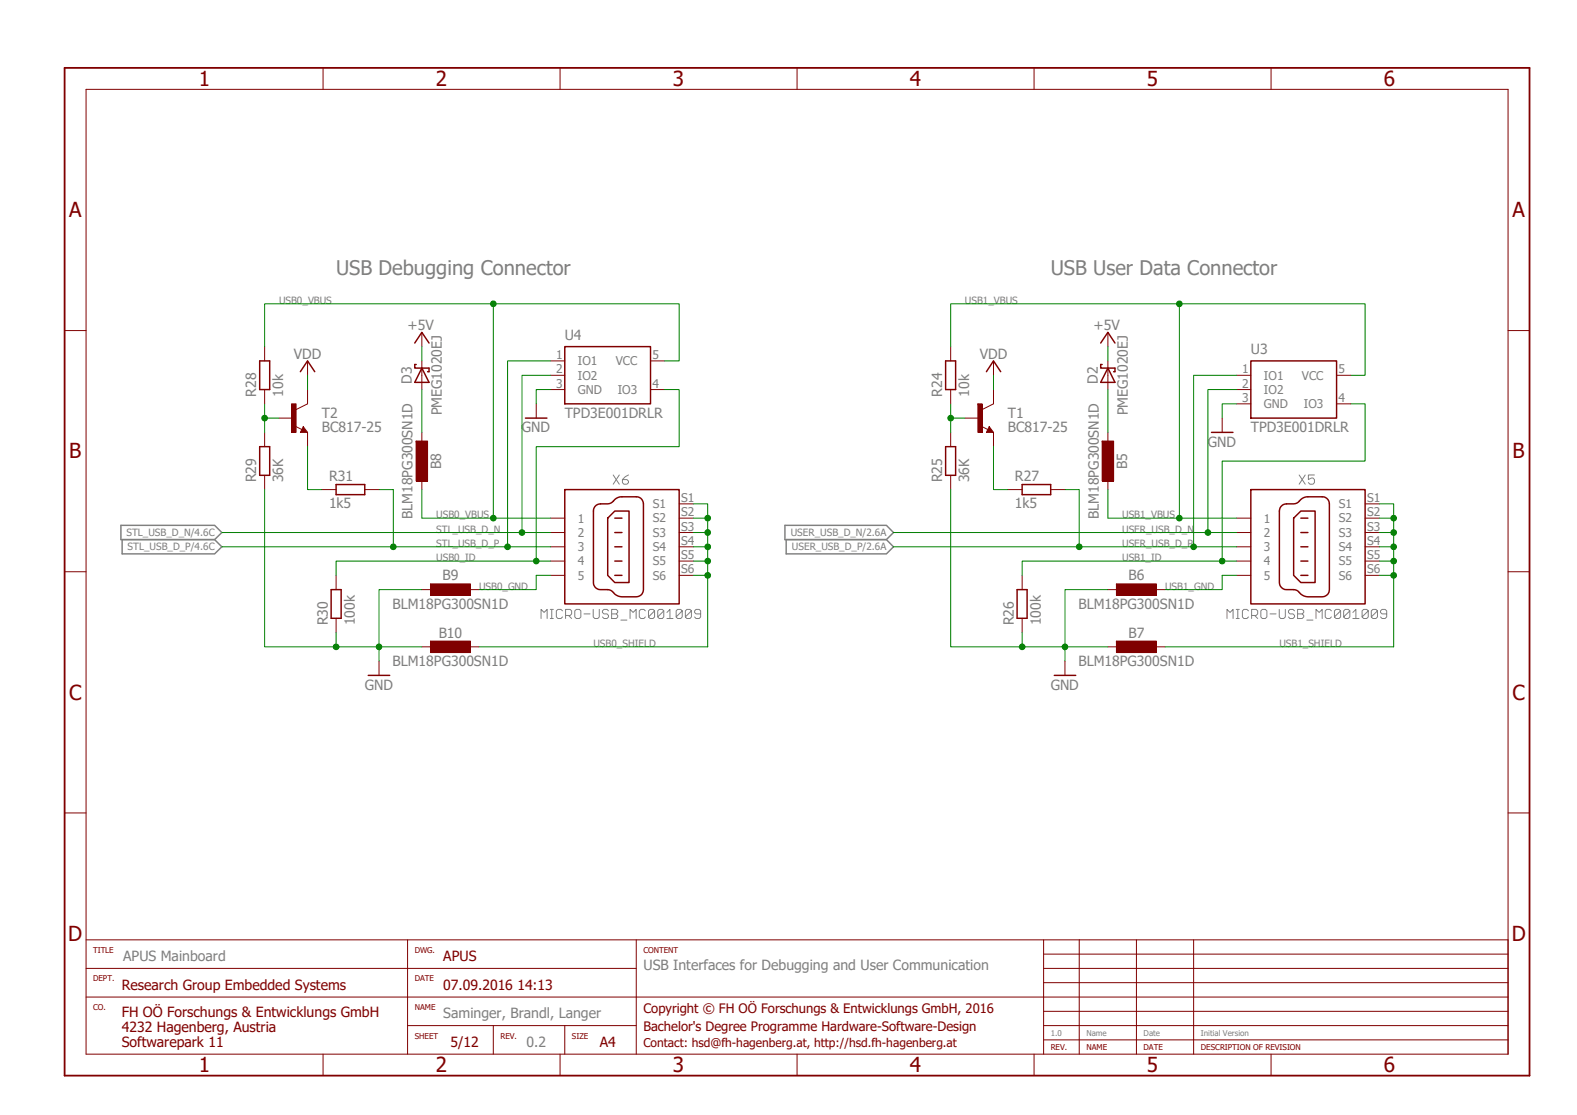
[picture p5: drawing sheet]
<svg xmlns="http://www.w3.org/2000/svg" width="297mm" height="210mm" viewBox="0 0 297 210" stroke-linecap="round" stroke-linejoin="round" font-family="sans-serif">
<path d="M11.6 12.5l276.8 190.6M288.4 12.5l-276.8 190.6" fill="none" stroke="#fff" stroke-width=".19"/>
<g fill="none" stroke="#808080" stroke-width=".19">
<path d="M115.5 89.5l1.1 1.7M116.6 89.5l-1.1 1.7M118.4 89.5l-.6 .2-.6 .6v.6l.3 .3h.6l.3-.3v-.3l-.3-.3h-.9M244.7 89.5l1.1 1.7M245.8 89.5l-1.1 1.7M247.6 89.5h-1.2v.8l.6-.3h.3l.3 .3v.6l-.3 .3h-.6l-.3-.3M101.9 116.5v-1.7l.6 .5 .6-.5v1.7M103.6 116.5h.6M103.6 114.8h.6M103.9 114.8v1.7M106 115l-.3-.2h-.6l-.3 .2v1.2l.3 .3h.6l.3-.3M106.5 115.9h.9l.3-.3v-.6l-.3-.2h-.9v1.7"/>
<path d="M107.1 115.9l.6 .6M108.3 115l.3-.2h.5l.3 .2v1.2l-.3 .3h-.5l-.3-.3zM110 115.6h1.1M111.7 114.8v1.4l.3 .3h.6l.3-.3v-1.4M114.6 115l-.3-.2h-.5l-.3 .2v.3l.3 .3h.5l.3 .3v.3l-.3 .3h-.5l-.3-.3M115.2 114.8h.9l.2 .2v.3l-.2 .3 .2 .3v.3l-.2 .3h-.9zM115.2 115.6h.9M116.9 116.8h1.2M118.7 116.5v-1.7l.5 .5 .6-.5v1.7M121.6 115l-.3-.2h-.6l-.3 .2v1.2l.3 .3h.6l.3-.3M123.3 115l-1.2 1.2 .3 .3h.6l.3-.3v-1.2l-.3-.2h-.6l-.3 .2v1.2M125 115l-1.1 1.2 .3 .3h.6l.2-.3v-1.2l-.2-.2h-.6l-.3 .2v1.2"/>
<path d="M125.6 115.3l.6-.5v1.7M125.6 116.5h1.2M128.5 115l-1.1 1.2 .2 .3h.6l.3-.3v-1.2l-.3-.2h-.6l-.2 .2v1.2M130.2 115l-1.1 1.2 .3 .3h.6l.2-.3v-1.2l-.2-.2h-.6l-.3 .2v1.2M132 115.6h-.9l-.3-.3v-.3l.3-.2h.6l.3 .2v1.2l-.3 .3h-.6l-.3-.3M231.1 116.5v-1.7l.6 .5 .6-.5v1.7M232.9 116.5h.5M232.9 114.8h.5M233.1 114.8v1.7M235.2 115l-.3-.2h-.6l-.3 .2v1.2l.3 .3h.6l.3-.3M235.8 115.9h.8l.3-.3v-.6l-.3-.2h-.8v1.7M236.3 115.9l.6 .6"/>
<path d="M237.5 115l.3-.2h.5l.3 .2v1.2l-.3 .3h-.5l-.3-.3zM239.2 115.6h1.2M241 114.8v1.4l.2 .3h.6l.3-.3v-1.4M243.8 115l-.3-.2h-.5l-.3 .2v.3l.3 .3h.5l.3 .3v.3l-.3 .3h-.5l-.3-.3M244.4 114.8h.9l.3 .2v.3l-.3 .3 .3 .3v.3l-.3 .3h-.9zM244.4 115.6h.9M246.1 116.8h1.2M247.9 116.5v-1.7l.6 .5 .5-.5v1.7M250.8 115l-.3-.2h-.6l-.3 .2v1.2l.3 .3h.6l.3-.3M252.5 115l-1.1 1.2 .2 .3h.6l.3-.3v-1.2l-.3-.2h-.6l-.2 .2v1.2M254.3 115l-1.2 1.2 .3 .3h.6l.3-.3v-1.2l-.3-.2h-.6l-.3 .2v1.2M254.8 115.3l.6-.5v1.7"/>
<path d="M254.8 116.5h1.2M257.7 115l-1.1 1.2 .3 .3h.5l.3-.3v-1.2l-.3-.2h-.5l-.3 .2v1.2M259.5 115l-1.2 1.2 .3 .3h.6l.3-.3v-1.2l-.3-.2h-.6l-.3 .2v1.2M261.2 115.6h-.9l-.3-.3v-.3l.3-.2h.6l.3 .2v1.2l-.3 .3h-.6l-.3-.3"/>
</g>
<path d="M22.8 98.9h17.6l1.4 1.4-1.4 1.3h-17.6zM147.8 98.9h19.2l1.3 1.4-1.3 1.3h-19.2zM23 101.6h17.4l1.4 1.4-1.4 1.3h-17.4zM148.1 101.6h18.9l1.3 1.4-1.3 1.3h-18.9z" fill="none" stroke="#808080" stroke-width=".28"/>
<path d="M78.1 64.6l1.4-2 1.3 2M57.1 80.9l.2 .3h-.4l.2-.6 .6 .7h-.8M62.4 111h1.9v5.4h-1.9zM69.4 127.2h4" fill="none" stroke="#800000" stroke-width=".28"/>
<path d="M57.9 76.1l-2.1 1M79.5 62.6v2.7M55.6 80.2l1.3 .7M57.1 80.3l.8 1.1h-1.3zM63.3 108.4v2.6M63.3 116.4v2.7M71.4 124.5v2.7" fill="none" stroke="#800000" stroke-width=".19"/>
<path d="M55 76.1h.8v5.3h-.8z" fill="#800000"/>
<g fill="none" stroke="#800000" stroke-width=".19">
<path d="M49.8 65.3v2.7M49.8 73.4v2.7M52.6 78.7h2.6M55 76.1h.8v5.3h-.8zM55 76.1h.1M57.9 68v2.7M57.9 73.4v2.7M101 76.1v2.6M208.7 62.6v2.7M230.2 78.7v2.7M49.8 81.4v2.7M49.8 89.5v2.7"/>
<path d="M57.9 81.4v2.7M60.6 92.2h2.7M68.7 92.2h2.7M103.7 97.6h2.7M127.9 97.6h2.7M127.9 94.9h2.7M232.9 97.6h2.7M257.1 97.6h2.7M257.1 94.9h2.7M103.7 100.3h2.7M103.7 103h2.7M103.7 105.7h2.7"/>
<path d="M103.7 108.4h2.7M127.9 100.3h2.7M127.9 103h2.7M127.9 105.7h2.7M127.9 108.4h2.7M192.5 108.4v2.6M192.5 116.4v2.7M232.9 100.3h2.7M232.9 103h2.7M232.9 105.7h2.7M232.9 108.4h2.7M257.1 100.3h2.7"/>
<path d="M257.1 103h2.7M257.1 105.7h2.7M257.1 108.4h2.7M200.6 124.5v2.7"/>
</g>
<g fill="none" stroke="#800000" stroke-width=".28">
<path d="M48.9 68h1.9v5.4h-1.9zM56.6 70l1.3-2 1.4 2M99 78.7h4M207.3 64.6l1.4-2 1.3 2M48.9 84.1h1.9v5.4h-1.9zM63.3 91.2h5.4v2h-5.4zM106.4 92.2h21.5v21.5h-21.5zM112.2 95.3a2.62 2.62 0 0 1 2.3-.4l.6-.2 .4-.3a1.89 1.89 0 0 1 1.7-.8h2.6a1.33 1.33 0 0 1 1.4 1.3v16.1a1.35 1.35 0 0 1-1.4 1.4h-3l-.7-.3-.8-.7a2.62 2.62 0 0 0-2.2-.4 1.31 1.31 0 0 1-1.3-1.3v-13.5zM115.8 97.6h1.4M115.8 96.2h2.7v13.5h-2.7l-1.3-1.3v-10.8zM228.2 81.4h4M235.6 92.2h21.5v21.5h-21.5z"/>
<path d="M241.5 95.2a2.69 2.69 0 0 1 2.2-.3l.6-.2 .7-.6a1.91 1.91 0 0 1 1.4-.5h2.6a1.33 1.33 0 0 1 1.4 1.3v16.1a1.35 1.35 0 0 1-1.4 1.4h-3l-.7-.3-.6-.5a1.32 1.32 0 0 0-1-.6 2.44 2.44 0 0 1-2.2-.3l-.4-.4-.1-.6v-13.5a1.28 1.28 0 0 1 .5-1zM243.7 97.6l1.3-1.4h2.7v13.5h-2.7l-1.3-1.3zM245 97.6h1.4M115.8 100.3h1.4M115.8 103h1.4M115.8 105.7h1.4M115.8 108.4h1.4M191.6 111h1.9v5.4h-1.9zM245 100.3h1.4M245 103h1.4M245 105.7h1.4M245 108.4h1.4"/>
<path d="M198.6 127.2h4"/>
</g>
<path d="M81.1 110h7.5v2.1h-7.5z" fill="#800000"/>
<path d="M79.5 111h2.7M81.1 110h7.5v2.1h-7.5zM81.1 110h.1M87.5 111h2.7" fill="none" stroke="#800000" stroke-width=".19"/>
<path d="M81.1 120.7h7.5v2.2h-7.5z" fill="#800000"/>
<path d="M79.5 121.8h2.7M81.1 120.7h7.5v2.2h-7.5zM81.1 120.7h.1M87.5 121.8h2.7" fill="none" stroke="#800000" stroke-width=".19"/>
<path d="M210.3 110h7.5v2.1h-7.5z" fill="#800000"/>
<path d="M208.7 111h2.7M210.3 110h7.5v2.1h-7.5zM210.3 110h.1M216.7 111h2.8" fill="none" stroke="#800000" stroke-width=".19"/>
<path d="M210.3 120.7h7.5v2.2h-7.5z" fill="#800000"/>
<path d="M208.7 121.8h2.7M210.3 120.7h7.5v2.2h-7.5zM210.3 120.7h.1M216.7 121.8h2.8" fill="none" stroke="#800000" stroke-width=".19"/>
<path d="M78.4 83.1h2.1v7.5h-2.1z" fill="#800000"/>
<path d="M78.4 83.1h2.1v7.5h-2.1zM78.4 83.1h.1M79.5 81.4v2.7M79.5 89.5v2.7" fill="none" stroke="#800000" stroke-width=".19"/>
<path d="M207.6 83.1h2.2v7.5h-2.2z" fill="#800000"/>
<g fill="none" stroke="#800000" stroke-width=".19">
<path d="M16.2 16.8h267.9v181.7h-267.9zM60.9 12.8v4M105.5 12.8v4M150.1 12.8v4M194.8 12.8v4M239.4 12.8v4M12.2 62.3h4M79.5 68v5.4M103.7 73.4h2.7M103.7 70.7h2.7M103.7 68h2.7M122.5 73.4h2.7"/>
<path d="M122.5 68h2.7M187.1 76.1l-2.1 1M208.7 68v5.4M232.9 73.4h2.7M232.9 70.7h2.7M232.9 76.1h2.7M251.8 70.7h2.6M251.8 76.1h2.6M284.1 62.3h4M184.8 80.2l1.3 .7M186.3 80.3l.8 1.1h-1.3zM189.8 92.2h2.7"/>
<path d="M197.9 92.2h2.7M207.6 83.1h2.2v7.5h-2.2zM207.6 83.1h.1M208.7 81.4v2.7M208.7 89.5v2.7M12.2 107.7h4M284.1 107.7h4M12.2 153.1h4M284.1 153.1h4M16.2 177h180.4M76.8 177v21.5M119.8 177v21.5"/>
<path d="M196.6 179.7h87.5M203.3 177h80.8v21.5M203.3 177v21.5M203.3 177h-6.7v21.5M214.1 177v21.5M224.8 177v21.5M16.2 182.4h103.6M16.2 187.8h267.9M60.9 198.5v4.1M76.8 193.1h16.1M92.9 193.1h26.9M92.9 193.1v5.4"/>
<path d="M105.5 198.5v4.1M106.4 193.1v5.4M150.1 198.5v4.1M194.8 198.5v4.1M196.6 182.4h87.5M196.6 193.1h87.5M196.6 195.8h87.5M196.6 190.5h87.5M196.6 185.1h87.5M239.4 198.5v4.1"/>
</g>
<path d="M78.4 68.6h-.3v.7h2.7v.7h-.3M79.5 69.3l1.3 2.7h-2.7zM106.4 65.3h16.1v10.8h-16.1zM207.6 68.6h-.3v.7h2.7v.7h-.2M208.7 69.3l1.3 2.7h-2.7zM235.6 68h16.2v10.7h-16.2zM186.3 80.9l.2 .3h-.4l.2-.6 .6 .7h-.8M192.5 91.2h5.4v2h-5.4z" fill="none" stroke="#800000" stroke-width=".28"/>
<path d="M12.2 12.8h275.9v189.8h-275.9z" fill="none" stroke="#800000" stroke-width=".34"/>
<path d="M184.2 76.1h.8v5.3h-.8z" fill="#800000"/>
<path d="M179.1 65.3v2.7M179.1 73.4v2.7M181.8 78.7h2.6M184.2 76.1h.8v5.3h-.8zM184.2 76.1h.1M187.1 68v2.7M187.1 73.4v2.7M179.1 81.4v2.7M179.1 89.5v2.7M187.1 81.4v2.7" fill="none" stroke="#800000" stroke-width=".19"/>
<path d="M178.1 68h1.9v5.4h-1.9zM185.8 70l1.3-2 1.4 2M178.1 84.1h1.9v5.4h-1.9z" fill="none" stroke="#800000" stroke-width=".28"/>
<path d="M63.3 119.1v2.7h16.2" fill="none" stroke="#008000" stroke-width=".19"/>
<circle cx="71.4" cy="121.8" r=".53" fill="#008000"/>
<g fill="none" stroke="#008000" stroke-width=".19">
<path d="M49.8 92.2v29.6h13.5M79.5 111h-8.1v13.5"/>
<circle cx="71.4" cy="121.8" r=".53"/>
</g>
<circle cx="63.3" cy="121.8" r=".53" fill="#008000"/>
<g fill="none" stroke="#008000" stroke-width=".19">
<path d="M192.5 119.1v2.7h16.2"/>
<circle cx="63.3" cy="121.8" r=".53"/>
</g>
<circle cx="200.6" cy="121.8" r=".53" fill="#008000"/>
<g fill="none" stroke="#008000" stroke-width=".19">
<path d="M179.1 92.2v29.6h13.4M208.7 111h-8.1v13.5"/>
<circle cx="200.6" cy="121.8" r=".53"/>
</g>
<circle cx="192.5" cy="121.8" r=".53" fill="#008000"/>
<g fill="none" stroke="#008000" stroke-width=".19">
<path d="M92.9 57.2v40.4M49.8 65.3v-8.1h78.1v10.8h-2.7M103.7 73.4h-2.7v2.7M232.9 76.1h-2.7v2.6M79.5 97.6h24.2"/>
<circle cx="192.5" cy="121.8" r=".53"/>
</g>
<circle cx="92.9" cy="97.6" r=".53" fill="#008000"/>
<circle cx="92.9" cy="97.6" r=".53" fill="none" stroke="#008000" stroke-width=".19"/>
<circle cx="92.9" cy="57.2" r=".53" fill="#008000"/>
<g fill="none" stroke="#008000" stroke-width=".19">
<path d="M125.2 73.4h2.7v10.7h-26.9v21.6M79.5 92.2v5.4M101 105.7h-37.7v2.7M101 105.7h2.7"/>
<circle cx="92.9" cy="57.2" r=".53"/>
</g>
<circle cx="101" cy="105.7" r=".53" fill="#008000"/>
<g fill="none" stroke="#008000" stroke-width=".19">
<path d="M130.6 94.9h2.7v26.9h-43.1M130.6 97.6h2.7M103.7 108.4h-2.7v2.6h-10.8"/>
<circle cx="101" cy="105.7" r=".53"/>
</g>
<circle cx="133.3" cy="97.6" r=".53" fill="#008000"/>
<g fill="none" stroke="#008000" stroke-width=".19">
<path d="M130.6 100.3h2.7"/>
<circle cx="133.3" cy="97.6" r=".53"/>
</g>
<circle cx="133.3" cy="100.3" r=".53" fill="#008000"/>
<g fill="none" stroke="#008000" stroke-width=".19">
<path d="M130.6 103h2.7"/>
<circle cx="133.3" cy="100.3" r=".53"/>
</g>
<circle cx="133.3" cy="103" r=".53" fill="#008000"/>
<g fill="none" stroke="#008000" stroke-width=".19">
<path d="M130.6 105.7h2.7"/>
<circle cx="133.3" cy="103" r=".53"/>
</g>
<circle cx="133.3" cy="105.7" r=".53" fill="#008000"/>
<g fill="none" stroke="#008000" stroke-width=".19">
<path d="M130.6 108.4h2.7"/>
<circle cx="133.3" cy="105.7" r=".53"/>
</g>
<circle cx="133.3" cy="108.4" r=".53" fill="#008000"/>
<g fill="none" stroke="#008000" stroke-width=".19">
<path d="M49.8 76.1v5.3M49.8 78.7h2.8M57.9 70.7v2.7M79.5 65.3v2.7M187.1 70.7v2.7M208.7 65.3v2.7M57.9 84.1v8.1h2.7"/>
<circle cx="133.3" cy="108.4" r=".53"/>
</g>
<circle cx="49.8" cy="78.7" r=".53" fill="#008000"/>
<g fill="none" stroke="#008000" stroke-width=".19">
<path d="M232.9 108.4h-2.7v2.6h-10.7M259.8 105.7h2.7v2.7M259.8 108.4h2.7M262.5 108.4v13.4h-43"/>
<circle cx="49.8" cy="78.7" r=".53"/>
</g>
<circle cx="262.5" cy="108.4" r=".53" fill="#008000"/>
<g fill="none" stroke="#008000" stroke-width=".19">
<path d="M259.8 103h2.7v2.7"/>
<circle cx="262.5" cy="108.4" r=".53"/>
</g>
<circle cx="262.5" cy="105.7" r=".53" fill="#008000"/>
<g fill="none" stroke="#008000" stroke-width=".19">
<path d="M259.8 100.3h2.7v2.7"/>
<circle cx="262.5" cy="105.7" r=".53"/>
</g>
<circle cx="262.5" cy="103" r=".53" fill="#008000"/>
<g fill="none" stroke="#008000" stroke-width=".19">
<path d="M259.8 97.6h2.7v2.7"/>
<circle cx="262.5" cy="103" r=".53"/>
</g>
<circle cx="262.5" cy="100.3" r=".53" fill="#008000"/>
<g fill="none" stroke="#008000" stroke-width=".19">
<path d="M259.8 94.9h2.7v2.7"/>
<circle cx="262.5" cy="100.3" r=".53"/>
</g>
<circle cx="262.5" cy="97.6" r=".53" fill="#008000"/>
<g fill="none" stroke="#008000" stroke-width=".19">
<path d="M222.1 57.2v40.4M208.7 97.6h24.2"/>
<circle cx="262.5" cy="97.6" r=".53"/>
</g>
<circle cx="222.1" cy="97.6" r=".53" fill="#008000"/>
<g fill="none" stroke="#008000" stroke-width=".19">
<path d="M179.1 65.3v-8.1h78v13.5h-2.7M208.7 92.2v5.4"/>
<circle cx="222.1" cy="97.6" r=".53"/>
</g>
<circle cx="222.1" cy="57.2" r=".53" fill="#008000"/>
<g fill="none" stroke="#008000" stroke-width=".19">
<path d="M254.4 76.1h2.7v10.7h-26.9v18.9M230.2 105.7h-37.7v2.7M230.2 105.7h2.7"/>
<circle cx="222.1" cy="57.2" r=".53"/>
</g>
<circle cx="230.2" cy="105.7" r=".53" fill="#008000"/>
<g fill="none" stroke="#008000" stroke-width=".19">
<path d="M79.5 73.4v8M103.7 70.7h-5.4v29.6h-56.5M208.7 73.4v8"/>
<circle cx="230.2" cy="105.7" r=".53"/>
</g>
<circle cx="98.3" cy="100.3" r=".53" fill="#008000"/>
<g fill="none" stroke="#008000" stroke-width=".19">
<path d="M74.1 92.2v10.8M41.8 103h61.9M98.3 100.3h5.4"/>
<circle cx="98.3" cy="100.3" r=".53"/>
</g>
<circle cx="74.1" cy="103" r=".53" fill="#008000"/>
<g fill="none" stroke="#008000" stroke-width=".19">
<path d="M103.7 68h-8.1v35M71.4 92.2h2.7"/>
<circle cx="74.1" cy="103" r=".53"/>
</g>
<circle cx="95.6" cy="103" r=".53" fill="#008000"/>
<g fill="none" stroke="#008000" stroke-width=".19">
<path d="M232.9 70.7h-8.1v32.3M168.3 103h64.6"/>
<circle cx="95.6" cy="103" r=".53"/>
</g>
<circle cx="224.8" cy="103" r=".53" fill="#008000"/>
<g fill="none" stroke="#008000" stroke-width=".19">
<path d="M200.6 92.2h2.7v10.8"/>
<circle cx="224.8" cy="103" r=".53"/>
</g>
<circle cx="203.3" cy="103" r=".53" fill="#008000"/>
<g fill="none" stroke="#008000" stroke-width=".19">
<path d="M232.9 73.4h-5.4v26.9h-59.2"/>
<circle cx="203.3" cy="103" r=".53"/>
</g>
<circle cx="227.5" cy="100.3" r=".53" fill="#008000"/>
<g fill="none" stroke="#008000" stroke-width=".19">
<path d="M179.1 76.1v5.3M179.1 78.7h2.7M187.1 84.1v8.1h2.7M227.5 100.3h5.4"/>
<circle cx="227.5" cy="100.3" r=".53"/>
</g>
<circle cx="179.1" cy="78.7" r=".53" fill="#008000"/>
<circle cx="179.1" cy="78.7" r=".53" fill="none" stroke="#008000" stroke-width=".19"/>
<g font-size="3.9" fill="#800000">
<text x="37.5" y="16.2">1</text>
<text x="82.1" y="16.2">2</text>
<text x="126.7" y="16.2">3</text>
<text x="171.4" y="16.2">4</text>
<text x="216" y="16.2">5</text>
<text x="260.7" y="16.2">6</text>
<text x="13" y="40.9">A</text>
<text x="284.9" y="40.9">A</text>
<text x="13" y="86.3">B</text>
<text x="284.9" y="86.3">B</text>
<text x="13" y="131.8">C</text>
<text x="284.9" y="131.8">C</text>
<text x="12.9" y="177.2">D</text>
<text x="284.8" y="177.2">D</text>
<text x="37.5" y="201.9">1</text>
<text x="82.1" y="201.9">2</text>
<text x="126.7" y="201.9">3</text>
<text x="171.4" y="201.9">4</text>
<text x="216" y="201.9">5</text>
<text x="260.7" y="201.9">6</text>
</g>
<g font-size="3.8" fill="#808080">
<text x="63.3" y="51.8">USB Debugging Connector</text>
<text x="197.9" y="51.8">USB User Data Connector</text>
</g>
<g font-size="2.6" fill="#808080">
<text x="76.8" y="62.1">+5V</text>
<text x="106.4" y="63.9">U4</text>
<text x="206" y="62.1">+5V</text>
<text x="55.3" y="67.6">VDD</text>
<text x="184.5" y="67.6">VDD</text>
<text x="235.6" y="66.6">U3</text>
<text x="48.3" y="74.7" transform="rotate(-90 48.3 74.7)">R28</text>
<text x="53.4" y="74.7" transform="rotate(-90 53.4 74.7)">10k</text>
<text x="77.6" y="72.3" transform="rotate(-90 77.6 72.3)">D3</text>
<text x="177.5" y="74.7" transform="rotate(-90 177.5 74.7)">R24</text>
<text x="182.6" y="74.7" transform="rotate(-90 182.6 74.7)">10k</text>
<text x="206.8" y="72.3" transform="rotate(-90 206.8 72.3)">D2</text>
<text x="60.6" y="81.4">BC817-25</text>
<text x="60.6" y="78.7">T2</text>
<text x="83.2" y="78.2" transform="rotate(-90 83.2 78.2)">PMEG1020EJ</text>
<text x="98.3" y="81.4">GND</text>
<text x="106.4" y="78.7">TPD3E001DRLR</text>
<text x="189.8" y="81.4">BC817-25</text>
<text x="189.8" y="78.7">T1</text>
<text x="212.4" y="78.2" transform="rotate(-90 212.4 78.2)">PMEG1020EJ</text>
<text x="235.6" y="81.4">TPD3E001DRLR</text>
<text x="83.1" y="88.3" transform="rotate(-90 83.1 88.3)">B8</text>
<text x="212.3" y="88.3" transform="rotate(-90 212.3 88.3)">B5</text>
<text x="227.5" y="84.1">GND</text>
<text x="48.3" y="90.8" transform="rotate(-90 48.3 90.8)">R29</text>
<text x="53.4" y="90.8" transform="rotate(-90 53.4 90.8)">36K</text>
<text x="62" y="95.7">1k5</text>
<text x="62" y="90.6">R31</text>
<text x="177.5" y="90.8" transform="rotate(-90 177.5 90.8)">R25</text>
<text x="182.6" y="90.8" transform="rotate(-90 182.6 90.8)">36K</text>
<text x="191.2" y="95.7">1k5</text>
<text x="191.2" y="90.6">R27</text>
<text x="77.7" y="97.7" transform="rotate(-90 77.7 97.7)">BLM18PG300SN1D</text>
<text x="206.9" y="97.7" transform="rotate(-90 206.9 97.7)">BLM18PG300SN1D</text>
<text x="83.4" y="109.3">B9</text>
<text x="212.6" y="109.3">B6</text>
<text x="61.7" y="117.8" transform="rotate(-90 61.7 117.8)">R30</text>
<text x="66.8" y="117.8" transform="rotate(-90 66.8 117.8)">100k</text>
<text x="74" y="114.7">BLM18PG300SN1D</text>
<text x="190.9" y="117.8" transform="rotate(-90 190.9 117.8)">R26</text>
<text x="196" y="117.8" transform="rotate(-90 196 117.8)">100k</text>
<text x="203.2" y="114.7">BLM18PG300SN1D</text>
<text x="74" y="125.4">BLM18PG300SN1D</text>
<text x="82.6" y="120.1">B10</text>
<text x="203.2" y="125.4">BLM18PG300SN1D</text>
<text x="212.6" y="120.1">B7</text>
<text x="68.7" y="129.9">GND</text>
<text x="197.9" y="129.9">GND</text>
<text x="23.2" y="181">APUS Mainboard</text>
<text x="121.2" y="182.6">USB Interfaces for Debugging and User Communication</text>
<text x="83.5" y="191.8">Saminger, Brandl, Langer</text>
<text x="99.2" y="197.2">0.2</text>
</g>
<g font-size="2.6" fill="#800000">
<text x="83.5" y="181">APUS</text>
<text x="22.9" y="191.5">FH OÖ Forschungs &amp; Entwicklungs GmbH</text>
<text x="22.9" y="186.4">Research Group Embedded Systems</text>
<text x="83.5" y="186.4">07.09.2016 14:13</text>
<text x="22.9" y="194.4">4232 Hagenberg, Austria</text>
<text x="22.9" y="197.2">Softwarepark 11</text>
<text x="84.9" y="197.2">5/12</text>
<text x="113" y="197.2">A4</text>
</g>
<g font-size="2.5" fill="#800000">
<text x="121.2" y="190.9">Copyright © FH OÖ Forschungs &amp; Entwicklungs GmbH, 2016</text>
<text x="121.2" y="194.1">Bachelor's Degree Programme Hardware-Software-Design</text>
</g>
<g font-size="2.3" fill="#808080">
<text x="104.8" y="70.3">2</text>
<text x="104.8" y="67.6">1</text>
<text x="108.9" y="71.5">IO2</text>
<text x="108.9" y="68.8">IO1</text>
<text x="116" y="68.8">VCC</text>
<text x="122.9" y="67.6">5</text>
<text x="234" y="70.3">1</text>
<text x="238.1" y="71.5">IO1</text>
<text x="245.2" y="71.5">VCC</text>
<text x="252.1" y="70.3">5</text>
<text x="104.8" y="73">3</text>
<text x="108.9" y="74.2">GND</text>
<text x="116.4" y="74.2">IO3</text>
<text x="122.9" y="73">4</text>
<text x="234" y="75.7">3</text>
<text x="234" y="73">2</text>
<text x="238.1" y="76.9">GND</text>
<text x="238.1" y="74.2">IO2</text>
<text x="245.6" y="76.9">IO3</text>
<text x="252.1" y="75.7">4</text>
<text x="123" y="95.7">S1</text>
<text x="128.3" y="94.5">S1</text>
<text x="252.2" y="95.7">S1</text>
<text x="257.5" y="94.5">S1</text>
<text x="108.9" y="98.4">1</text>
<text x="108.9" y="101.1">2</text>
<text x="123" y="98.4">S2</text>
<text x="123" y="101.1">S3</text>
<text x="128.3" y="97.2">S2</text>
<text x="128.3" y="99.9">S3</text>
<text x="238.1" y="98.4">1</text>
<text x="238.1" y="101.1">2</text>
<text x="252.2" y="98.4">S2</text>
<text x="252.2" y="101.1">S3</text>
<text x="257.5" y="97.2">S2</text>
<text x="257.5" y="99.9">S3</text>
<text x="108.9" y="103.8">3</text>
<text x="108.9" y="106.5">4</text>
<text x="123" y="103.8">S4</text>
<text x="123" y="106.5">S5</text>
<text x="128.3" y="102.6">S4</text>
<text x="128.3" y="105.3">S5</text>
<text x="128.3" y="108">S6</text>
<text x="238.1" y="103.8">3</text>
<text x="238.1" y="106.5">4</text>
<text x="252.2" y="103.8">S4</text>
<text x="252.2" y="106.5">S5</text>
<text x="257.5" y="102.6">S4</text>
<text x="257.5" y="105.3">S5</text>
<text x="257.5" y="108">S6</text>
<text x="108.9" y="109.2">5</text>
<text x="123" y="109.2">S6</text>
<text x="238.1" y="109.2">5</text>
<text x="252.2" y="109.2">S6</text>
</g>
<text font-size="2.3" fill="#800000" x="121.2" y="197.2">Contact: hsd@fh-hagenberg.at, http://hsd.fh-hagenberg.at</text>
<g font-size="1.9" fill="#808080">
<text x="52.6" y="57.2">USB0_VBUS</text>
<text x="181.8" y="57.2">USB1_VBUS</text>
<text x="23.8" y="101">STL_USB_D_N/4.6C</text>
<text x="82.2" y="97.6">USB0_VBUS</text>
<text x="82.2" y="100.3">STL_USB_D_N</text>
<text x="148.9" y="101">USER_USB_D_N/2.6A</text>
<text x="211.4" y="97.6">USB1_VBUS</text>
<text x="211.4" y="100.3">USER_USB_D_N</text>
<text x="24" y="103.7">STL_USB_D_P/4.6C</text>
<text x="82.2" y="103">STL_USB_D_P</text>
<text x="82.2" y="105.7">USB0_ID</text>
<text x="149.2" y="103.7">USER_USB_D_P/2.6A</text>
<text x="211.4" y="105.7">USB1_ID</text>
<text x="211.4" y="103">USER_USB_D_P</text>
<text x="90.2" y="111">USB0_GND</text>
<text x="219.5" y="111">USB1_GND</text>
<text x="111.8" y="121.8">USB0_SHIELD</text>
<text x="241" y="121.8">USB1_SHIELD</text>
</g>
<g font-size="1.5" fill="#800000">
<text x="17.5" y="179.4">TITLE</text>
<text x="78.1" y="179.4">DWG.</text>
<text x="121.2" y="179.4">CONTENT</text>
<text x="17.5" y="184.8">DEPT.</text>
<text x="78.1" y="184.8">DATE</text>
<text x="17.5" y="190.2">CO.</text>
<text x="78.1" y="190.2">NAME</text>
<text x="78.1" y="195.6">SHEET</text>
<text x="94.3" y="195.6">REV.</text>
<text x="107.7" y="195.6">SIZE</text>
<text x="197.9" y="197.7">REV.</text>
<text x="204.6" y="197.7">NAME</text>
<text x="215.4" y="197.7">DATE</text>
<text x="226.2" y="197.7">DESCRIPTION OF REVISION</text>
</g>
<g font-size="1.5" fill="#808080">
<text x="197.9" y="195">1.0</text>
<text x="204.6" y="195">Name</text>
<text x="215.4" y="195">Date</text>
<text x="226.2" y="195">Initial Version</text>
</g>
</svg>
